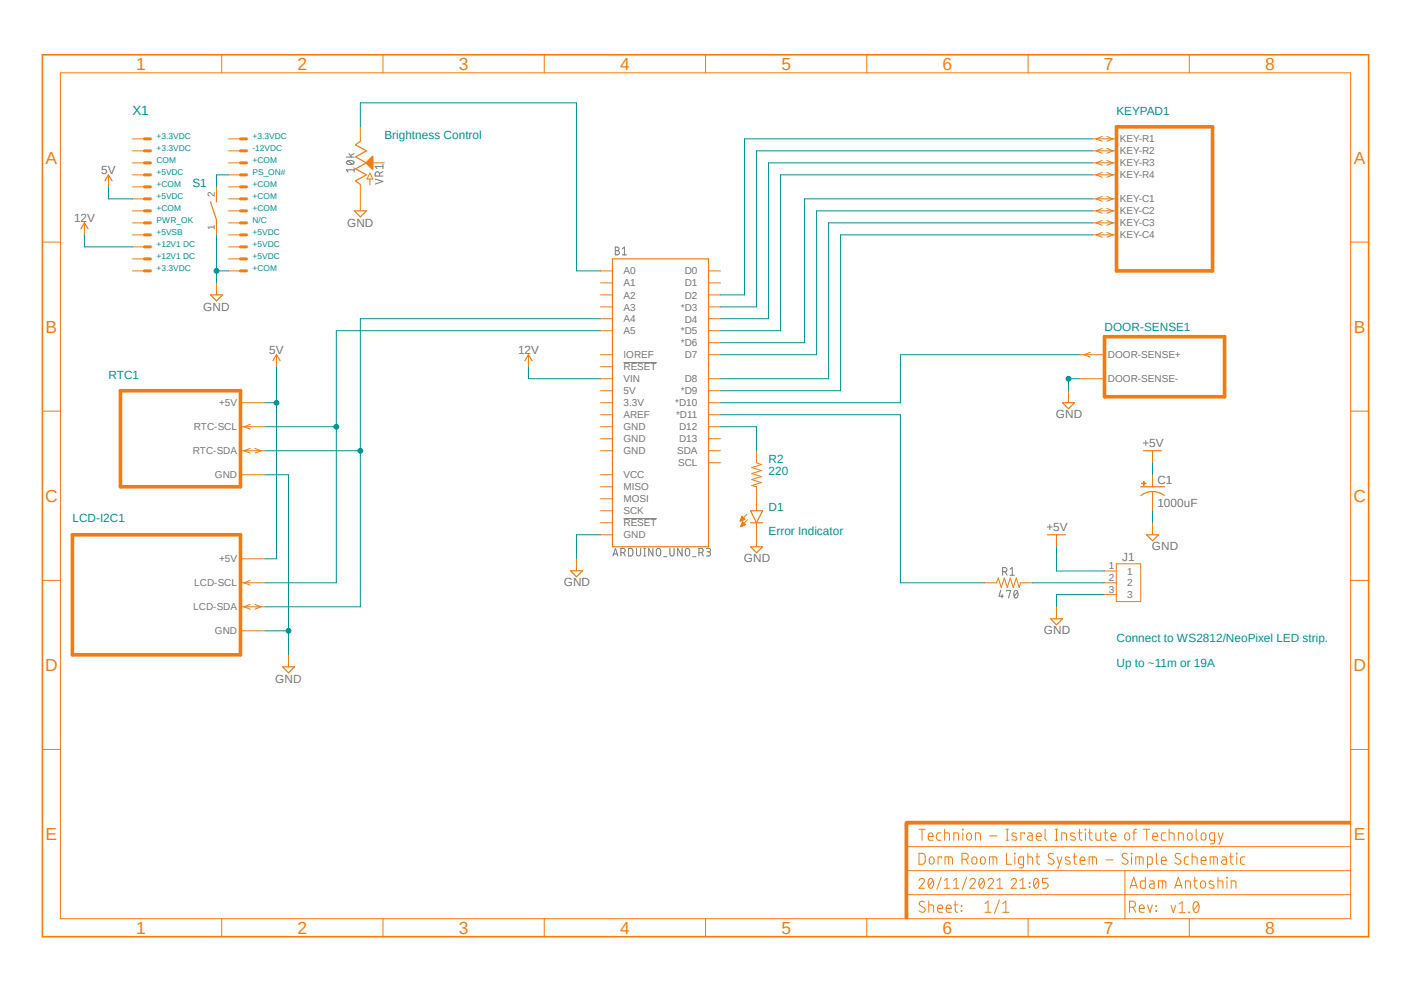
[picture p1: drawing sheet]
<svg xmlns="http://www.w3.org/2000/svg" width="297mm" height="210mm" viewBox="0 0 297 210" stroke-linecap="round" stroke-linejoin="round" font-family="sans-serif">
<path d="M7.2 11.3l282.7 187.3M289.9 11.3l-282.7 187.3" fill="none" stroke="#fff" stroke-width=".21"/>
<g fill="none" stroke="#757575" stroke-width=".21">
<path d="M73.3 33.2h1.6M73.4 34.2l.7-.2a.78 .78 0 0 1 .8 .4 .96 .96 0 0 1-1.6 0zM73.7 34l.8 .8M73.8 32.5l.6 .7M74.9 35.9h-1.6l.4 .5M74.9 35.5v.9M74.9 32.5l-.8 .4M79.4 37.9l1.6 .5-1.6 .5M80.3 37.3v-.5a.47 .47 0 0 0-.5-.5 .47 .47 0 0 0-.4 .5v.5h1.6M81 36.3l-.7 .4M81 35.2h-1.6l.4 .5M81 34.8v.9"/>
<path d="M130.2 52.3l.6 .1a.34 .34 0 0 1 0 .6h-.2a.45 .45 0 0 1 .4 .3 .45 .45 0 0 1 0 .4l-.8 .2zM130.2 53h.4M131.7 53.9h.8M131.7 52.7l.4-.4v1.6M131.9 76.7h7M129.7 117.6l.5-1.6 .5 1.6M129.8 117.2h.8M131.4 116.9h.4a.45 .45 0 0 0 .5-.3 .45 .45 0 0 0-.3-.5l-.6-.1v1.6M131.9 116.9l.4 .7M131.9 109.7h7M133 116l.6 .1 .2 .1 .1 1-.3 .4h-.6zM134.7 116v1.2a.45 .45 0 0 0 .2 .4 .45 .45 0 0 0 .4 0l.2-.4v-1.2"/>
<path d="M136.2 116h.4M136.2 117.6h.4M136.4 116v1.6M138.1 116v1.6l-.9-1.6v1.6M138.9 116.2a.46 .46 0 0 1 .5-.2 .46 .46 0 0 1 .4 .5v.7a.47 .47 0 0 1-.5 .4 .47 .47 0 0 1-.5-.4zM140.4 117.8h.7M141.7 116v1.2a.45 .45 0 0 0 .5 .4 .45 .45 0 0 0 .4-.4v-1.2M144.3 116v1.6l-.9-1.6v1.6M145.1 116.2a.46 .46 0 0 1 .5-.2 .46 .46 0 0 1 .3 .5v.7a.47 .47 0 0 1-.4 .4 .47 .47 0 0 1-.5-.4zM146.5 117.8h.7M147.9 116.9h.4a.45 .45 0 0 0 .5-.3 .45 .45 0 0 0-.3-.5l-.6-.1v1.6M148.4 116.9l.4 .7"/>
<path d="M149.4 116l.8 .1a.37 .37 0 0 1 .1 .4 .37 .37 0 0 1-.3 .3h-.4M149.9 116.8h.2a.46 .46 0 0 1 .2 .5 .46 .46 0 0 1-.4 .3h-.5M211.7 124.9l-.3 1.3h.9M212 125.8v.7M212.1 121h.5a.45 .45 0 0 0 .4-.4 .45 .45 0 0 0-.2-.5h-.7v1.6M212.7 121l.4 .7M212.9 125.1v-.2h.9l-.4 1.6M213.7 120.4l.5-.3v1.6M213.7 121.7h.9M214.8 125l.1-.1a.93 .93 0 0 1 0 1.6 .98 .98 0 0 1-.1-1.5zM215.3 125.3l-.7 .9"/>
</g>
<g fill="none" stroke="#f57b10" stroke-width=".21">
<path d="M194.4 175.5h1.3M195.1 175.5v2.3M196.4 177h1a.54 .54 0 0 0-.4-.8 .54 .54 0 0 0-.6 .5v.7l.2 .4h.8M199.1 176.2l-.7 .1-.2 .3v.8l.2 .4h.7M199.9 176.2l.8 .1 .1 .1 .1 1.4M199.9 175.5v2.3M201.8 177.8v-1.6l.8 .1 .2 .1v1.4M203.6 175.5l.1 .1zM203.7 176.2v1.6M204.6 176.5a.51 .51 0 0 1 .5-.3 .51 .51 0 0 1 .4 .5v.6a.51 .51 0 0 1-.5 .5 .51 .51 0 0 1-.5-.5zM206.4 177.8v-1.6h.6l.4 .2v1.4M209.4 176.9h1.5"/>
<path d="M212.8 175.5h.6M212.8 177.8h.6M213.1 175.5v2.3M215 176.4a.55 .55 0 0 0-.9 .2l.2 .3 .7 .2 .1 .5a.71 .71 0 0 1-1 .1M216.8 176.5v-.3h-.8v1.6M217.5 176.2l.7 .1 .2 .3v1.2h-.6a.47 .47 0 0 1-.4-.5 .47 .47 0 0 1 .4-.4h.6M219.2 177h1.1a.55 .55 0 0 0-.4-.8 .55 .55 0 0 0-.7 .5v.7l.3 .4h.8M221.1 175.5v1.9l.4 .4M223.3 175.5h.5M223.3 177.8h.5M223.5 175.5v2.3M224.6 177.8v-1.6l.9 .1 .1 .1v1.4"/>
<path d="M227.4 176.4a.55 .55 0 0 0-.9 .2v.2l1 .4a.38 .38 0 0 1-.3 .6l-.7-.1M228.1 176.2h.8M228.4 175.5v1.9a.43 .43 0 0 0 .5 .4M229.6 175.5l.1 .1zM229.7 176.2v1.6M230.3 176.2h.8M230.5 175.5v1.9a.43 .43 0 0 0 .6 .4M231.9 176.2v1.2l.1 .4h.2h.7v-1.6M233.5 176.2h.9M233.8 175.5v1.9a.38 .38 0 0 0 .6 .4M235 177h1.1a.55 .55 0 0 0-.4-.8 .55 .55 0 0 0-.7 .5v.7l.2 .4h.9M238.2 176.4a.5 .5 0 0 1 .5-.1 .5 .5 0 0 1 .3 .4v.6a.53 .53 0 0 1-.5 .5 .53 .53 0 0 1-.5-.5v-.6z"/>
<path d="M239.6 176.2h.8M240.4 175.5a.43 .43 0 0 0-.5 .4v1.9M241.9 175.5h1.3M242.6 175.5v2.3M243.9 177h1a.55 .55 0 0 0-.3-.8 .55 .55 0 0 0-.7 .5v.9l.4 .2h.6M246.6 176.2l-.7 .1-.2 .3v1l.2 .2h.7M247.4 176.2h.6l.4 .2v1.4M247.4 175.5v2.3M249.3 177.8v-1.6h.7l.3 .2 .1 1.4M251.4 176.4a.5 .5 0 0 1 .5-.1 .5 .5 0 0 1 .3 .4v.6a.51 .51 0 0 1-.5 .5 .51 .51 0 0 1-.5-.5zM253.1 175.5v1.9l.1 .4h.2M254.3 176.4a.5 .5 0 0 1 .5-.1 .5 .5 0 0 1 .3 .4v.6a.51 .51 0 0 1-.5 .5 .51 .51 0 0 1-.5-.5z"/>
<path d="M257 177.8h-.7l-.3-.2-.1-1 .2-.3 .9-.1v2l-.3 .3-.7 .1M257.7 176.2l.5 1.6M258.8 176.2l-.8 2.4h-.3M194.4 180.6h.7a.65 .65 0 0 1 .6 .6v1a.73 .73 0 0 1-.6 .7h-.7zM194.4 186.3a.57 .57 0 0 1 .8-.4 .57 .57 0 0 1 .2 .9l-1 1.2h1.2M196.6 186a.41 .41 0 0 1 .4-.2 .41 .41 0 0 1 .3 .3 1.26 1.26 0 0 1-.4 1.9l-.1-.1a1.47 1.47 0 0 1-.2-1.9zM196.8 181.4a.5 .5 0 0 1 .5-.1 .5 .5 0 0 1 .3 .5v.5a.51 .51 0 0 1-.5 .6 .51 .51 0 0 1-.5-.6zM197.4 186.3l-.9 1.2M199.1 185.6l-.9 2.6M199.2 181.6v-.3h-.7v1.6M199.8 188h1.2M199.8 186.3l.6-.5v2.2"/>
<path d="M199.9 182.9v-1.6l1.4 .1 .2 .3v1.2M200.7 181.3v1.6M201.7 188h1.2M201.7 186.3l.6-.5v2.2M203.5 181.8h.7a.64 .64 0 0 0 .7-.6 .64 .64 0 0 0-.7-.6h-.7v2.3M204.3 181.8l.5 1.1M204.5 185.6l-.9 2.6M205.2 186.3a.57 .57 0 0 1 .8-.4 .57 .57 0 0 1 .2 .9l-1 1.2h1.1M205.7 181.6a.53 .53 0 0 1 .5-.3 .53 .53 0 0 1 .5 .5v.5a.53 .53 0 0 1-.6 .5 .53 .53 0 0 1-.5-.5zM207.3 186a.44 .44 0 0 1 .8 .1 1.48 1.48 0 0 1-.2 1.8h-.4a1.47 1.47 0 0 1-.2-1.9zM207.5 181.6a.51 .51 0 0 1 .5-.3 .51 .51 0 0 1 .4 .5v.5a.51 .51 0 0 1-.5 .6 .51 .51 0 0 1-.5-.6zM208.1 186.3l-.9 1.2"/>
<path d="M208.4 191.2l.6-.5v2.3M208.4 193h1.3M209 186.3a.57 .57 0 0 1 .8-.4 .57 .57 0 0 1 .2 .9l-1 1.2h1.2M209.3 182.9v-1.6l1.4 .1 .2 .3v1.2M210.1 181.3v1.6M210.9 188h1.2M210.9 186.3l.6-.5v2.2M211.5 190.4l-1.1 2.9M212.1 193h1.3M212.1 191.2l.7-.5v2.3M212.9 180.6v2.3h1.1M213.9 186.3a.57 .57 0 0 1 .8-.4 .57 .57 0 0 1 .2 .9l-1 1.2h1.1"/>
<path d="M214.6 180.6l.2 .1zM214.7 181.3v1.6M215.8 188h1.2M215.8 186.3l.6-.5v2.2M216.5 182.9l-.8-.1-.1-.1-.1-1 .2-.3 .8-.1v2l-.2 .3h-.7M217.5 181.3l.8 .1 .1 .1 .1 1.4M217.5 180.6v2.3M217.8 186.7l.1 .2zM217.8 187.7l.1 .1zM218.9 186a.4 .4 0 0 1 .4-.2 .4 .4 0 0 1 .3 .3 1.58 1.58 0 0 1-.2 1.8l-.2 .1a1.36 1.36 0 0 1-.3-2zM219.2 181.3h.8M219.4 180.6v1.9a.43 .43 0 0 0 .6 .4"/>
<path d="M219.7 186.3l-1 1.2M221.7 185.8h-1.1v1h.7a.61 .61 0 0 1 .5 .6 .61 .61 0 0 1-.5 .6h-.7M222.9 180.7l-.6-.1a.52 .52 0 0 0-.5 .3 .52 .52 0 0 0 .2 .6l.8 .4a.59 .59 0 0 1 0 .9 .59 .59 0 0 1-.9-.1l-.2-.2M223.6 181.3l.6 1.6M224.7 181.3l-.8 2.3h-.3M226.3 181.4a.53 .53 0 0 0-.9 .3v.2l.8 .3 .2 .5a.71 .71 0 0 1-1 .1M227 181.3h.8M227.3 180.6v1.9l.2 .3 .3 .1M228.5 182.1h1a.54 .54 0 0 0-.3-.8 .54 .54 0 0 0-.7 .5l.1 .9 .3 .2h.6M230.4 182.9v-1.6l1.4 .1 .2 .3v1.2M231.2 181.3v1.6M234 181.9h1.5"/>
<path d="M238.5 180.7l-.3-.1a.54 .54 0 0 0-.7 .2 .54 .54 0 0 0 .2 .7l.7 .4a.58 .58 0 0 1 0 .9 .58 .58 0 0 1-.8-.1l-.2-.2M239.1 188l.8-2.4 .7 2.4M239.3 187.4h1.1M239.3 180.6l.2 .1zM239.4 181.3v1.6M240.3 182.9v-1.6l1.3 .1 .2 .3v1.2M241 181.3v1.6M242.3 185.6v2.4h-.7l-.3-.3v-1.1l.3-.2h.7M242.8 182.9l.8-.1 .2-.1v-1l-.2-.3-.8-.1v2.3M243.3 186.4h.7l.2 .4v1.2h-.6a.47 .47 0 0 1-.4-.5 .47 .47 0 0 1 .4-.5h.6M244.6 180.6v1.9l.2 .3 .2 .1M245.1 188v-1.6h1.2l.3 .2 .1 1.4"/>
<path d="M245.7 182.1h1a.54 .54 0 0 0-.3-.8 .54 .54 0 0 0-.7 .5v.7l.2 .3 .8 .1M245.9 186.4v1.6M247.7 191.6l.5 1.5 .5-1.5M248.5 188l.8-2.4 .8 2.4M248.7 187.4h1.2M249.5 191.3l.6-.5v2.3M249.5 193.1h1.3M249.7 180.7l-.7-.1a.55 .55 0 0 0-.1 .9l.7 .4a.58 .58 0 0 1 .1 .9 .58 .58 0 0 1-.9-.1l-.3-.2M250.8 188v-1.6h.7l.3 .2v1.4M251.5 181.3l-.7 .1-.2 .3v1l.3 .2h.6M251.5 193l.1 .1zM252.2 181.3h.7l.3 .2 .1 1.4"/>
<path d="M252.2 180.6v2.3M252.5 186.4h.8M252.7 190.9l.5-.1a1.58 1.58 0 0 1 0 2.3 .46 .46 0 0 1-.6-.3 1.85 1.85 0 0 1 .1-1.9zM252.8 185.6v1.9l.2 .4 .3 .1M253.6 191.3l-1.1 1.3M254 186.7a.53 .53 0 0 1 .6-.3 .53 .53 0 0 1 .5 .5v.5a.53 .53 0 0 1-.6 .5 .53 .53 0 0 1-.5-.5zM254.1 182.1h1a.54 .54 0 0 0-.3-.8 .54 .54 0 0 0-.7 .5v.7l.2 .3 .8 .1M256 182.9v-1.6l1.4 .1 .2 .3v1.2M256.7 186.5a.67 .67 0 0 0-.9 .1l.1 .3 .8 .4 .1 .4a.71 .71 0 0 1-1 .1M256.8 181.3v1.6M257.7 186.4h.7l.3 .2v1.4M257.7 185.6v2.4"/>
<path d="M258.6 181.3l.6 .1 .3 .3v1.2h-.6a.47 .47 0 0 1-.5-.5 .47 .47 0 0 1 .5-.5h.6M259.5 185.6l.2 .2zM259.6 186.4v1.6M260.1 181.3h.8M260.4 180.6v1.9a.43 .43 0 0 0 .5 .4M260.5 188v-1.6h.6l.3 .2 .1 1.4M261.6 180.6l.1 .1zM261.7 181.3v1.6M263.4 181.3l-.7 .1-.2 .3v1l.3 .2h.6"/>
</g>
<path d="M191.5 174.1h.6v20.3h-.6z" fill-rule="evenodd" fill="#f57b10"/>
<path d="M191.5 174.1h.6v20.3h-.6z" fill="none" stroke="#f57b10" stroke-width=".21"/>
<path d="M191.8 173.8h93.9v.6h-93.9z" fill-rule="evenodd" fill="#f57b10"/>
<g fill="none" stroke="#f57b10" stroke-width=".21">
<path d="M12.8 15.4h272.9v179h-272.9zM46.9 11.6v3.8M81 11.6v3.8M115.1 11.6v3.8M149.3 11.6v3.8M183.4 11.6v3.8M217.5 11.6v3.8M251.6 11.6v3.8M22.9 37v2.5M28 29.4h2.6M28 31.9h2.6M28 34.5h2.6"/>
<path d="M28 37h2.6M28 39.5h2.6M45.8 39.5v2.6M48.3 29.4h2.6M48.3 31.9h2.6M48.3 34.5h2.6M48.3 37h2.6M48.3 39.5h2.6M76.2 26.8v3.1M76.2 39v3.1M78.3 36.6l.6 1.3h-1.3zM78.3 37.9v1.3"/>
<path d="M78.8 34.5h2.5M9 51.2h3.8M17.9 47.2v2.5M28 57.3h2.6M28 42.1h2.6M28 44.6h2.6M28 47.2h2.6M28 49.7h2.6M28 52.2h2.6M28 54.8h2.6M45.8 47.2v2.5M45.8 59.9v2.5"/>
<path d="M48.3 57.3h2.6M48.3 42.1h2.6M48.3 44.6h2.6M48.3 47.2h2.6M48.3 49.7h2.6M48.3 52.2h2.6M48.3 54.8h2.6M127 57.3h2.6M127 59.9h2.6M149.9 57.3h2.5M149.9 59.9h2.5M285.7 51.2h3.9"/>
<path d="M127 62.4h2.6M127 64.9h2.6M127 67.4h2.6M127 70h2.6M127 75.1h2.6M127 77.6h2.6M149.9 62.4h2.5M149.9 64.9h2.5M149.9 67.4h2.5M149.9 70h2.5M149.9 72.5h2.5M149.9 75.1h2.5"/>
<path d="M9 87h3.8M127 80.1h2.6M127 82.7h2.6M127 85.2h2.6M127 87.8h2.6M127 90.3h2.6M127 92.8h2.6M127 95.4h2.6M149.9 80.1h2.5M149.9 82.7h2.5M149.9 85.2h2.5M149.9 87.8h2.5"/>
<path d="M149.9 90.3h2.5M149.9 92.8h2.5M149.9 95.4h2.5M149.9 97.9h2.5M285.7 87h3.9M127 100.5h2.6M127 103h2.6M127 105.5h2.6M127 108.1h2.6M127 110.6h2.6M127 113.2h2.6M9 122.8h3.8"/>
<path d="M285.7 122.8h3.9M9 158.6h3.8M285.7 158.6h3.9M191.8 173.8h93.9v.6h-93.9zM191.8 179.2h93.9M46.9 194.4v3.8M81 194.4v3.8M115.1 194.4v3.8M149.3 194.4v3.8M183.4 194.4v3.8M191.8 189.3h93.9M191.8 184.2h93.9"/>
<path d="M195.6 190.9a.59 .59 0 0 0-.8-.2 .59 .59 0 0 0-.2 .8l.8 .6a.58 .58 0 0 1 .1 .8 .58 .58 0 0 1-.9 0l-.2-.2M196.5 191.5h.6l.4 .1v1.4M196.5 190.7v2.3M198.4 192.2h1a.55 .55 0 0 0-.3-.7 .55 .55 0 0 0-.7 .5l.1 .8 .3 .2h.6M200.2 192.2h1a.55 .55 0 0 0-.3-.7 .55 .55 0 0 0-.7 .5v.8l.4 .2h.6M201.8 191.5h.8M202.1 190.7v2.1l.5 .2M203.4 191.6l.1 .2zM203.4 192.7l.1 .1zM217.5 194.4v3.8M238 184.2v10.3M239 192h.6a.66 .66 0 0 0 .7-.7 .66 .66 0 0 0-.7-.6h-.6v2.3"/>
<path d="M239.7 192l.6 1M241 192.2h1.1a.54 .54 0 0 0-.4-.7 .54 .54 0 0 0-.7 .5l.1 .8 .3 .2h.7M242.8 191.5l.5 1.5 .5-1.5M244.6 192.7l.1 .1zM244.6 191.6l.1 .2zM251.6 194.4v3.8"/>
</g>
<g fill="none" stroke="#f57b10" stroke-width=".63">
<path d="M30.6 29.4h1.2M30.6 31.9h1.2M30.6 34.5h1.2M30.6 37h1.2M30.6 39.5h1.2M50.9 29.4h1.3M50.9 31.9h1.3M50.9 34.5h1.3M50.9 37h1.3M50.9 39.5h1.3M30.6 42.1h1.2M30.6 44.6h1.2"/>
<path d="M30.6 47.2h1.2M30.6 49.7h1.2M30.6 52.2h1.2M30.6 54.8h1.2M30.6 57.3h1.2M50.9 42.1h1.3M50.9 44.6h1.3M50.9 47.2h1.3M50.9 49.7h1.3M50.9 52.2h1.3M50.9 54.8h1.3M50.9 57.3h1.3"/>
<path d="M193 174.1h-1.2v1.2"/>
</g>
<path d="M9 11.6h280.6v186.6h-280.6z" fill="none" stroke="#f57b10" stroke-width=".34"/>
<path d="M22.2 38.3l.7-1.3 .8 1.3M76.2 29.9l-1 .7 2.3 1.3-2.3 1.3 2.3 1.3-2.3 1.2 2.3 1.3-2.3 1.3 1 .7M17.1 48.4l.8-1.2 .7 1.2M44.5 42.7l1.3 3.8v1.3M45.8 41.4v1.3M129.6 54.8h20.3v60.9h-20.3zM44.5 62.4h2.6l-1.3 1.3z" fill="none" stroke="#f57b10" stroke-width=".25"/>
<path d="M77.4 34.5l1.4-1.4h.1v2.7l-.1 .1z" fill-rule="evenodd" fill="#f57b10"/>
<g fill="none" stroke="#f57b10" stroke-width=".21">
<path d="M77.4 34.5l1.4-1.4h.1v2.7l-.1 .1zM76.2 42.1v2.5M58.5 75.1v2.5M111.8 75.1v2.5M122 118.2v2.6M223.5 113.2v2.5M236.2 119.3h5.1v8h-5.1zM243.8 104v1.5M61 138.6v2.5M208.3 123.3h2.5l.4-1 .6 2 .7-2 .6 2 .6-2 .7 2 .6-2 .6 2 .3-1h2.5M223.5 128.4v2.5M233.6 120.8h2.5"/>
<path d="M233.6 123.3h2.5M233.6 125.8h2.5"/>
</g>
<path d="M75 44.6h2.5l-1.3 1.3zM57.7 76.3l.8-1.2 .8 1.2M111 76.3l.8-1.2 .8 1.2M221.6 113.2h3.8M241.3 103h5.1M241.4 104.9a4 4 0 0 1 4.9 0M120.7 120.8h2.5l-1.2 1.2zM222.2 130.9h2.6l-1.3 1.3zM59.8 141.1h2.5l-1.3 1.3z" fill="none" stroke="#f57b10" stroke-width=".25"/>
<path d="M241.6 102.2l.8 .1z" fill-rule="evenodd" fill="#f57b10"/>
<path d="M241.6 102.2l.8 .1z" fill="none" stroke="#f57b10" stroke-width=".21"/>
<path d="M242 101.9l.1 .8z" fill-rule="evenodd" fill="#f57b10"/>
<path d="M160.1 95.4v2.5l1 .4-2.1 .6 2.1 .7-2.1 .6 2.1 .6-2.1 .7 2.1 .6-2.1 .6 1.1 .3v5.1M226.1 82.7v2.5M243.8 95.4v2.5M158 108.8l-1.4 1.4M158.2 110l-1.4 1.4M160.1 110.6v2.6M242 101.9l.1 .8zM243.8 100.5v2.5M243.8 105.5v2.6M243.8 110.6v2.6" fill="none" stroke="#f57b10" stroke-width=".21"/>
<path d="M224.8 85.2h2.5l-1.2 1.3zM241.9 95.4h3.8M158.8 108.1h2.5l-1.2 2.5zM158.8 110.6h2.5M242.6 113.2h2.5l-1.3 1.2z" fill="none" stroke="#f57b10" stroke-width=".25"/>
<path d="M157 109.2l.6 .7-1 .4z" fill-rule="evenodd" fill="#f57b10"/>
<path d="M157 109.2l.6 .7-1 .4z" fill="none" stroke="#f57b10" stroke-width=".21"/>
<path d="M157.1 110.4l.7 .6-1.1 .5z" fill-rule="evenodd" fill="#f57b10"/>
<path d="M157.1 110.4l.7 .6-1.1 .5zM160.1 113.2v2.5" fill="none" stroke="#f57b10" stroke-width=".21"/>
<path d="M158.8 115.7h2.5l-1.2 1.3z" fill="none" stroke="#f57b10" stroke-width=".25"/>
<path d="M22.9 39.5v2.6h5.1M17.9 49.7v2.5h10.1M58.5 77.6v40.6h-2.5M111.8 77.6v2.5h15.2M56 85.2h2.5" fill="none" stroke="#009292" stroke-width=".21"/>
<circle cx="58.5" cy="85.2" r=".51" fill="#009292"/>
<g fill="none" stroke="#009292" stroke-width=".21">
<path d="M45.8 57.3h2.5M45.8 49.7v10.2"/>
<circle cx="58.5" cy="85.2" r=".51"/>
</g>
<circle cx="45.8" cy="57.3" r=".51" fill="#009292"/>
<g fill="none" stroke="#009292" stroke-width=".21">
<path d="M56 100.5h5v38.1M56 133.5h5"/>
<circle cx="45.8" cy="57.3" r=".51"/>
</g>
<circle cx="61" cy="133.5" r=".51" fill="#009292"/>
<g fill="none" stroke="#009292" stroke-width=".21">
<path d="M226.1 80.1v2.6M226.1 80.1h2.5M127 113.2h-5v5M243.8 108.1v2.5M233.6 125.8h-10.1v2.6"/>
<circle cx="61" cy="133.5" r=".51"/>
</g>
<circle cx="226.1" cy="80.1" r=".51" fill="#009292"/>
<g fill="none" stroke="#009292" stroke-width=".21">
<path d="M48.3 37h-2.5v2.5M127 70h-55.8v53.3h-15.2M56 90.3h15.2"/>
<circle cx="226.1" cy="80.1" r=".51"/>
</g>
<circle cx="71.2" cy="90.3" r=".51" fill="#009292"/>
<g fill="none" stroke="#009292" stroke-width=".21">
<path d="M127 67.4h-50.8v61h-20.2M56 95.4h20.2"/>
<circle cx="71.2" cy="90.3" r=".51"/>
</g>
<circle cx="76.2" cy="95.4" r=".51" fill="#009292"/>
<g fill="none" stroke="#009292" stroke-width=".21">
<path d="M76.2 26.8v-5h45.8v35.5h5M231.1 29.4h-73.6v33h-5.1M231.1 31.9h-71v33h-7.7M231.1 34.5h-68.5v32.9h-10.2M231.1 37h-66v33h-12.7M231.1 44.6h-58.3v30.5h-20.4M231.1 42.1h-60.9v30.4h-17.8M231.1 47.2h-55.8v32.9h-22.9M231.1 49.7h-53.3v33h-25.4M228.6 75.1h-38.1v10.1h-38.1M152.4 87.8h38.1v35.5h17.8M152.4 90.3h7.7v5.1"/>
<path d="M243.8 97.9v2.6M223.5 115.7v5.1h10.1M218.4 123.3h15.2"/>
<circle cx="76.2" cy="95.4" r=".51"/>
</g>
<path d="M236.2 26.8h20.3v30.5h-20.3zM233.7 71.2h25.4v12.7h-25.4zM25.5 82.7h25.4v20.3h-25.4zM15.3 113.2h35.6v25.4h-35.6z" fill="none" stroke="#f57b10" stroke-width=".76"/>
<g fill="none" stroke="#f57b10" stroke-width=".21">
<path d="M231.1 29.4h5.1M231.1 31.9h5.1M231.1 34.5h5.1M231.1 37h5.1M233.2 28.9l-1.3 .5 1.3 .5M233.2 31.4l-1.3 .5 1.3 .5M233.2 34l-1.3 .5 1.3 .5M233.2 36.5l-1.3 .5 1.3 .5M234.2 28.9l1.3 .5-1.3 .5M234.2 31.4l1.3 .5-1.3 .5M234.2 34l1.3 .5-1.3 .5M234.2 36.5l1.3 .5-1.3 .5"/>
<path d="M231.1 42.1h5.1M231.1 44.6h5.1M231.1 47.2h5.1M231.1 49.7h5.1M233.2 41.6l-1.3 .5 1.3 .5M233.2 44.1l-1.3 .5 1.3 .5M233.2 46.7l-1.3 .5 1.3 .5M233.2 49.2l-1.3 .5 1.3 .5M234.2 41.6l1.3 .5-1.3 .5M234.2 44.1l1.3 .5-1.3 .5M234.2 46.7l1.3 .5-1.3 .5M234.2 49.2l1.3 .5-1.3 .5"/>
<path d="M228.6 75.1h5.1M230.6 74.5l-1.2 .6 1.2 .5M50.9 85.2h5.1M50.9 90.3h5.1M50.9 95.4h5.1M52.9 89.8l-1.3 .5 1.3 .5M52.9 94.9l-1.3 .5 1.3 .5M53.9 94.9l1.3 .5-1.3 .5M228.6 80.1h5.1M50.9 100.5h5.1M50.9 118.2h5.1M50.9 123.3h5.1"/>
<path d="M50.9 128.4h5.1M50.9 133.5h5.1M52.9 122.8l-1.3 .5 1.3 .5M52.9 127.9l-1.3 .5 1.3 .5M53.9 127.9l1.3 .5-1.3 .5"/>
</g>
<g font-size="3.7" fill="#f57b10">
<text x="28.8" y="14.8">1</text>
<text x="62.9" y="14.8">2</text>
<text x="97.1" y="14.8">3</text>
<text x="131.2" y="14.8">4</text>
<text x="165.3" y="14.8">5</text>
<text x="199.4" y="14.8">6</text>
<text x="233.5" y="14.8">7</text>
<text x="267.7" y="14.8">8</text>
<text x="9.6" y="34.6">A</text>
<text x="286.4" y="34.6">A</text>
<text x="9.6" y="70.4">B</text>
<text x="286.4" y="70.4">B</text>
<text x="9.6" y="106.2">C</text>
<text x="286.3" y="106.2">C</text>
<text x="9.6" y="142">D</text>
<text x="286.3" y="142">D</text>
<text x="9.6" y="177.8">E</text>
<text x="286.4" y="177.8">E</text>
<text x="28.8" y="197.6">1</text>
<text x="62.9" y="197.6">2</text>
<text x="97.1" y="197.6">3</text>
<text x="131.2" y="197.6">4</text>
<text x="165.3" y="197.6">5</text>
<text x="199.4" y="197.6">6</text>
<text x="233.5" y="197.6">7</text>
<text x="267.7" y="197.6">8</text>
</g>
<text font-size="2.8" fill="#009292" x="28" y="24.3">X1</text>
<g font-size="2.5" fill="#009292">
<text x="81.3" y="29.4">Brightness Control</text>
<text x="236.2" y="24.3">KEYPAD1</text>
<text x="40.7" y="39.5">S1</text>
<text x="233.7" y="70">DOOR-SENSE1</text>
<text x="22.9" y="80.1">RTC1</text>
<text x="162.6" y="97.9">R2</text>
<text x="162.6" y="100.5">220</text>
<text x="15.3" y="110.5">LCD-I2C1</text>
<text x="162.6" y="108.1">D1</text>
<text x="162.6" y="113.2">Error Indicator</text>
<text x="236.2" y="135.8">Connect to WS2812/NeoPixel LED strip.</text>
<text x="236.2" y="141.1">Up to ~11m or 19A</text>
</g>
<g font-size="2.5" fill="#757575">
<text x="21.4" y="36.7">5V</text>
<text x="15.7" y="46.9">12V</text>
<text x="73.4" y="48">GND</text>
<text x="43" y="65.8">GND</text>
<text x="57" y="74.8">5V</text>
<text x="109.6" y="74.8">12V</text>
<text x="223.4" y="88.4">GND</text>
<text x="241.7" y="94.6">+5V</text>
<text x="244.9" y="107.2">1000uF</text>
<text x="244.9" y="102.4">C1</text>
<text x="221.4" y="112.4">+5V</text>
<text x="157.4" y="118.9">GND</text>
<text x="237.4" y="118.7">J1</text>
<text x="243.7" y="116.3">GND</text>
<text x="119.3" y="124">GND</text>
<text x="220.8" y="134.1">GND</text>
<text x="58.2" y="144.5">GND</text>
</g>
<g font-size="2.1" fill="#757575">
<text x="236.9" y="30.1">KEY-R1</text>
<text x="236.9" y="32.7">KEY-R2</text>
<text x="236.9" y="35.2">KEY-R3</text>
<text x="45.4" y="41.7" transform="rotate(-90 45.4 41.7)">2</text>
<text x="236.9" y="37.8">KEY-R4</text>
<text x="236.9" y="42.8">KEY-C1</text>
<text x="236.9" y="45.4">KEY-C2</text>
<text x="236.9" y="47.9">KEY-C3</text>
<text x="45.4" y="48.7" transform="rotate(-90 45.4 48.7)">1</text>
<text x="236.9" y="50.5">KEY-C4</text>
<text x="131.9" y="58.1">A0</text>
<text x="144.9" y="58.1">D0</text>
<text x="131.9" y="60.6">A1</text>
<text x="131.9" y="63.2">A2</text>
<text x="131.9" y="65.7">A3</text>
<text x="144.1" y="65.7">*D3</text>
<text x="144.9" y="60.6">D1</text>
<text x="144.9" y="63.2">D2</text>
<text x="131.9" y="68.2">A4</text>
<text x="131.9" y="70.7">A5</text>
<text x="144.1" y="70.7">*D5</text>
<text x="144.9" y="68.2">D4</text>
<text x="131.9" y="75.8">IOREF</text>
<text x="144.1" y="73.3">*D6</text>
<text x="144.9" y="75.8">D7</text>
<text x="234.4" y="75.8">DOOR-SENSE+</text>
<text x="131.9" y="80.9">VIN</text>
<text x="131.9" y="78.4">RESET</text>
<text x="131.9" y="83.4">5V</text>
<text x="144.1" y="83.4">*D9</text>
<text x="144.9" y="80.9">D8</text>
<text x="234.4" y="80.9">DOOR-SENSE-</text>
<text x="46.4" y="86">+5V</text>
<text x="131.9" y="88.5">AREF</text>
<text x="131.9" y="86">3.3V</text>
<text x="142.9" y="86">*D10</text>
<text x="143" y="88.5">*D11</text>
<text x="41" y="91.1">RTC-SCL</text>
<text x="131.9" y="91.1">GND</text>
<text x="131.9" y="93.6">GND</text>
<text x="143.7" y="91.1">D12</text>
<text x="143.7" y="93.6">D13</text>
<text x="40.8" y="96.1">RTC-SDA</text>
<text x="45.5" y="101.2">GND</text>
<text x="131.9" y="96.1">GND</text>
<text x="131.9" y="101.2">VCC</text>
<text x="143.3" y="96.1">SDA</text>
<text x="143.5" y="98.7">SCL</text>
<text x="131.9" y="103.8">MISO</text>
<text x="131.9" y="106.3">MOSI</text>
<text x="131.9" y="108.8">SCK</text>
<text x="131.9" y="111.4">RESET</text>
<text x="131.9" y="113.9">GND</text>
<text x="46.4" y="119">+5V</text>
<text x="41.1" y="124.1">LCD-SCL</text>
<text x="234.6" y="120.4">1</text>
<text x="234.6" y="122.9">2</text>
<text x="234.6" y="125.4">3</text>
<text x="238.5" y="121.6">1</text>
<text x="238.5" y="124.1">2</text>
<text x="40.9" y="129.2">LCD-SDA</text>
<text x="238.5" y="126.6">3</text>
<text x="45.5" y="134.2">GND</text>
</g>
<g font-size="1.8" fill="#009292">
<text x="33.1" y="29.4">+3.3VDC</text>
<text x="53.4" y="29.4">+3.3VDC</text>
<text x="33.1" y="31.9">+3.3VDC</text>
<text x="33.1" y="34.5">COM</text>
<text x="53.4" y="34.5">+COM</text>
<text x="53.4" y="31.9">-12VDC</text>
<text x="33.1" y="37">+5VDC</text>
<text x="33.1" y="39.5">+COM</text>
<text x="53.4" y="39.5">+COM</text>
<text x="53.4" y="37">PS_ON#</text>
<text x="33.1" y="42.1">+5VDC</text>
<text x="33.1" y="44.6">+COM</text>
<text x="33.1" y="47.2">PWR_OK</text>
<text x="53.4" y="44.6">+COM</text>
<text x="53.4" y="42.1">+COM</text>
<text x="53.4" y="47.2">N/C</text>
<text x="33.1" y="49.7">+5VSB</text>
<text x="33.1" y="52.2">+12V1 DC</text>
<text x="53.4" y="49.7">+5VDC</text>
<text x="53.4" y="52.2">+5VDC</text>
<text x="33.1" y="54.8">+12V1 DC</text>
<text x="33.1" y="57.3">+3.3VDC</text>
<text x="53.4" y="57.3">+COM</text>
<text x="53.4" y="54.8">+5VDC</text>
</g>
</svg>
